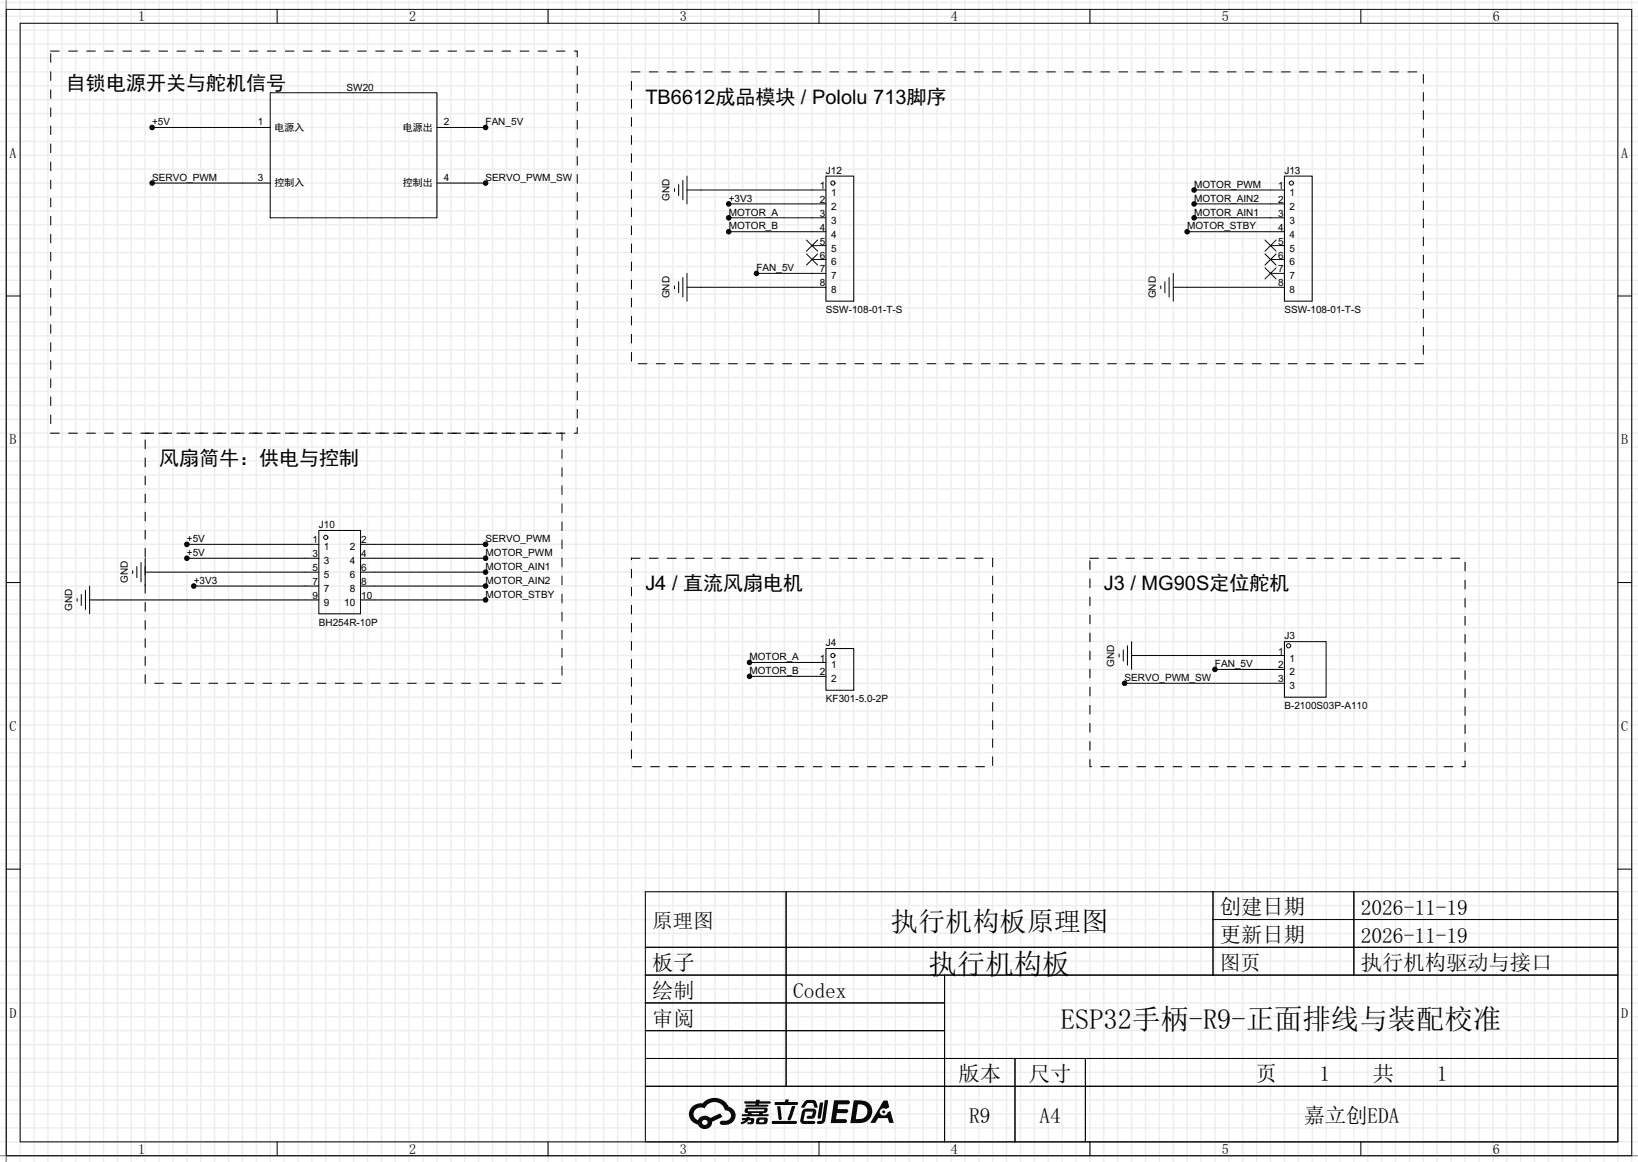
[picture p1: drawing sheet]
<svg xmlns="http://www.w3.org/2000/svg" width="299mm" height="212mm" viewBox="0 0 299 212" stroke-linecap="round" stroke-linejoin="round" font-family="sans-serif">
<g fill="none" stroke="#ededed" stroke-width=".25">
<path d="M0 .4h299.5M0 3h299.5M0 5.5h299.5M0 8.1h299.5M0 10.6h299.5M0 13.1h299.5M0 15.7h299.5M0 18.2h299.5M1.1 0v212.4M3.7 0v212.4M6.2 0v212.4M8.8 0v212.4"/>
<path d="M11.3 0v212.4M13.8 0v212.4M16.4 0v212.4M18.9 0v212.4M21.5 0v212.4M24 0v212.4M26.5 0v212.4M29.1 0v212.4M31.6 0v212.4M34.2 0v212.4M36.7 0v212.4M39.2 0v212.4"/>
<path d="M41.8 0v212.4M44.3 0v212.4M46.9 0v212.4M49.4 0v212.4M51.9 0v212.4M54.5 0v212.4M57 0v212.4M59.6 0v212.4M62.1 0v212.4M64.6 0v212.4M67.2 0v212.4M69.7 0v212.4"/>
<path d="M72.3 0v212.4M74.8 0v212.4M77.3 0v212.4M79.9 0v212.4M82.4 0v212.4M85 0v212.4M87.5 0v212.4M90 0v212.4M92.6 0v212.4M95.1 0v212.4M97.7 0v212.4M100.2 0v212.4"/>
<path d="M102.7 0v212.4M105.3 0v212.4M107.8 0v212.4M110.4 0v212.4M112.9 0v212.4M115.4 0v212.4M118 0v212.4M120.5 0v212.4M123.1 0v212.4M125.6 0v212.4M128.1 0v212.4M130.7 0v212.4"/>
<path d="M133.2 0v212.4M135.8 0v212.4M138.3 0v212.4M140.8 0v212.4M143.4 0v212.4M145.9 0v212.4M148.5 0v212.4M151 0v212.4M153.5 0v212.4M156.1 0v212.4M158.6 0v212.4M161.2 0v212.4"/>
<path d="M163.7 0v212.4M166.2 0v212.4M168.8 0v212.4M171.3 0v212.4M173.9 0v212.4M176.4 0v212.4M178.9 0v212.4M181.5 0v212.4M184 0v212.4M186.6 0v212.4M189.1 0v212.4M191.6 0v212.4"/>
<path d="M194.2 0v212.4M196.7 0v212.4M199.3 0v212.4M201.8 0v212.4M204.3 0v212.4M206.9 0v212.4M209.4 0v212.4M212 0v212.4M214.5 0v212.4M217 0v212.4M219.6 0v212.4M222.1 0v212.4"/>
<path d="M224.7 0v212.4M227.2 0v212.4M229.7 0v212.4M232.3 0v212.4M234.8 0v212.4M237.4 0v212.4M239.9 0v212.4M242.4 0v212.4M245 0v212.4M247.5 0v212.4M250.1 0v212.4M252.6 0v212.4"/>
<path d="M255.1 0v212.4M257.7 0v212.4M260.2 0v212.4M262.8 0v212.4M265.3 0v212.4M267.8 0v212.4M270.4 0v212.4M272.9 0v212.4M275.5 0v212.4M278 0v212.4M280.5 0v212.4M283.1 0v212.4"/>
<path d="M285.6 0v212.4M288.2 0v212.4M290.7 0v212.4M293.2 0v212.4M295.8 0v212.4M298.3 0v212.4M0 20.8h299.5M0 23.3h299.5M0 25.8h299.5M0 28.4h299.5M0 30.9h299.5M0 33.5h299.5"/>
<path d="M0 36h299.5M0 38.5h299.5M0 41.1h299.5M0 43.6h299.5M0 46.2h299.5M0 48.7h299.5M0 51.2h299.5M0 53.8h299.5M0 56.3h299.5M0 58.9h299.5M0 61.4h299.5M0 63.9h299.5"/>
<path d="M0 66.5h299.5M0 69h299.5M0 71.6h299.5M0 74.1h299.5M0 76.6h299.5M0 79.2h299.5M0 81.7h299.5M0 84.3h299.5M0 86.8h299.5M0 89.3h299.5M0 91.9h299.5M0 94.4h299.5"/>
<path d="M0 97h299.5M0 99.5h299.5M0 102h299.5M0 104.6h299.5M0 107.1h299.5M0 109.7h299.5M0 112.2h299.5M0 114.7h299.5M0 117.3h299.5M0 119.8h299.5M0 122.4h299.5M0 124.9h299.5"/>
<path d="M0 127.4h299.5M0 130h299.5M0 132.5h299.5M0 135.1h299.5M0 137.6h299.5M0 140.1h299.5M0 142.7h299.5M0 145.2h299.5M0 147.8h299.5M0 150.3h299.5M0 152.8h299.5M0 155.4h299.5"/>
<path d="M0 157.9h299.5M0 160.5h299.5M0 163h299.5M0 165.5h299.5M0 168.1h299.5M0 170.6h299.5M0 173.2h299.5M0 175.7h299.5M0 178.2h299.5M0 180.8h299.5M0 183.3h299.5M0 185.9h299.5"/>
<path d="M0 188.4h299.5M0 190.9h299.5M0 193.5h299.5M0 196h299.5M0 198.6h299.5M0 201.1h299.5M0 203.6h299.5M0 206.2h299.5M0 208.7h299.5M0 211.3h299.5"/>
</g>
<path d="M1.1 0v212.4M0 211.3h299.5" fill="none" stroke="#999" stroke-width=".25"/>
<g fill="none" stroke="#000" stroke-width=".18">
<path d="M1.1 1.7h297.2v209.6h-297.2zM3.7 4.3h292.1v204.4h-292.1zM49.4 17h30.5v22.8h-30.5zM50.7 1.7v2.6M100.2 1.7v2.6M149.7 1.7v2.6M199.3 1.7v2.6M248.8 1.7v2.6M27.8 23.3h21.6M27.8 33.5h21.6M79.9 23.3h8.9M79.9 33.5h8.9"/>
<path d="M123.3 34.5v.5M124.1 33.7v2.1M124.8 33v3.5M125.6 34.7h25.4M125.6 32.2v5.1M133.2 37.3h17.8M133.2 39.8h17.8M151 32.2h5.1v22.9h-5.1zM218.3 34.7h16.5M218.3 37.3h16.5M218.3 39.8h16.5M234.8 32.2h5.1v22.9h-5.1z"/>
<path d="M1.1 54.1h2.6M123.3 52.3v.5M124.1 51.5v2M124.8 50.7v3.6M125.6 52.5h25.4M125.6 50v5.1M133.2 42.4h17.8M138.3 50h12.7M147.4 43.9l2.1 2M147.4 46.4l2.1 2.1M148.5 44.9h2.5M148.5 47.4h2.5"/>
<path d="M149.5 43.9l-2.1 2M149.5 46.4l-2.1 2.1M212.2 52.3v.5M213 51.5v2M213.7 50.7v3.6M214.5 52.5h20.3M214.5 50v5.1M217 42.4h17.8M231.3 43.9l2 2M231.3 46.4l2 2.1M231.3 49l2 2M232.3 44.9h2.5"/>
<path d="M232.3 47.4h2.5M232.3 50h2.5M233.3 43.9l-2 2M233.3 46.4l-2 2.1M233.3 49l-2 2M295.8 54.1h2.5M34.2 99.5h24.1M58.3 97h7.6v15.2h-7.6zM65.9 99.5h22.9M1.1 106.5h2.6M14.1 109.4v.5M14.9 108.6v2.1"/>
<path d="M15.6 107.9v3.5M16.4 109.7h41.9M16.4 107.1v5.1M24.3 104.3v.5M25 103.6v2M25.8 102.8v3.6M26.5 104.6h31.8M26.5 102v5.1M34.2 102h24.1M35.4 107.1h22.9M65.9 109.7h22.9M65.9 102h22.9"/>
<path d="M65.9 107.1h22.9M65.9 104.6h22.9M151 118.6h5.1v7.6h-5.1zM204.6 119.6v.5M205.4 118.8v2M206.1 118v3.6M206.9 119.8h27.9M206.9 117.3v5.1M234.8 117.3h7.6v10.1h-7.6zM295.8 106.5h2.5M137 121.1h14M137 123.6h14"/>
<path d="M205.6 124.9h29.2M222.1 122.4h12.7M1.1 158.9h2.6M295.8 158.9h2.5M118 163h177.8v45.7h-177.8zM118 173.2h177.8M118 178.2h177.8M143.7 163v35.6M172.7 178.2v30.5M221.8 163v15.2M221.8 168.1h74M247.5 163v15.2"/>
<path d="M118 183.3h54.7M118 193.5h177.8M118 188.4h54.7M118 198.6h177.8M185.6 193.5v15.2M198.4 193.5v15.2M50.7 208.7v2.6M100.2 208.7v2.6M149.7 208.7v2.6M199.3 208.7v2.6M248.8 208.7v2.6"/>
<circle cx="152.3" cy="33.5" r=".38"/>
<circle cx="236.1" cy="33.5" r=".38"/>
<circle cx="59.6" cy="98.2" r=".38"/>
<circle cx="152.3" cy="119.8" r=".38"/>
<circle cx="235.6" cy="118" r=".38"/>
</g>
<g fill="#000">
<path d="M136.1 201.3h2.1l.1-.3h.6l-.1 .3h1.9l.2 .3-.2 .1h-1.9l-.1 .2h1.6l.2 .2-.2 .2h-3.9l-.1-.4h1.8v-.2h-1.9l-.1-.1zM135.7 204.4h.8v-.2h.6l-.1 .2h.8a.7 .7 0 0 1-.5 1.1h-.6v-.4l.6-.1v-.2h-.4l-.5 .4-.8 .3-.2-.3 .8-.4h-.6zM142.1 202.2h.6l.2 2.2-.2 .3-.4-.2zM144.8 202.2h.6l-.8 2.4a.3 .3 0 0 1-.4 .2 .3 .3 0 0 1-.2-.3zM141.1 204.9h4.3a.28 .28 0 0 1 .3 .3 .28 .28 0 0 1-.3 .3h-4.2l-.1-.2zM141.7 201.5l1.8-.1 .2-.4h.5l-.1 .4h1.5a.27 .27 0 0 1 .3 .3 .27 .27 0 0 1-.3 .3h-3.8l-.2-.1zM146.8 202.9l.4-.2h1.5a.69 .69 0 0 1 .5 .4 .69 .69 0 0 1-.1 .7 .74 .74 0 0 1-.8 .7h-.6a.27 .27 0 0 1-.2-.3 .27 .27 0 0 1 .3-.2l.6-.1 .2-.7h-1.4l-.3 1.7h1.9a.28 .28 0 0 1 .2 .3 .28 .28 0 0 1-.3 .3l-1.9-.1-.4-.2-.1-.5zM147.1 201.4l.5-.3h1.3l.3 .4 .3 .9-.1 .1h-.5l-.3-.9h-.8l-.2 .1-.6 .8-.5-.1v-.1zM149.9 201.5h.6l-.4 2.8a.31 .31 0 0 1-.3 .2 .31 .31 0 0 1-.3-.3zM150.8 201.1h.6l-.5 3.7a.97 .97 0 0 1-1.5 .5l.1-.4h.6l.2-.2zM152.5 201.1h1.6a1.34 1.34 0 0 1 1.2 .2 .37 .37 0 0 1-.3 .6h-1.7l-.2 .8h1.6a.37 .37 0 0 1 .4 .4 .37 .37 0 0 1-.4 .4h-1.7l-.2 1.1h.8a1.26 1.26 0 0 1 1.2 .1 .36 .36 0 0 1-.3 .6h-2.6zM161.5 201.2h.8l.3 1.2-.6 .3a.72 .72 0 0 0-1.1 .2 .72 .72 0 0 0 .3 1 .72 .72 0 0 0 1-.3l.1-.3 .5-.2 .6 2.2h-.8l-.3-.9h-1.8l-.5 .9h-.9z"/>
<path d="M126.6 202.3a1.91 1.91 0 0 0-.5 1.9 1.91 1.91 0 0 0 1.5 1.4 1.35 1.35 0 0 0 1.5 .8 1.35 1.35 0 0 0 1.1-1.3l1.9-.9-.4-.7-1.8 .9a1.41 1.41 0 0 0-2.3 .4 1.25 1.25 0 0 1-.6-1.8 1.25 1.25 0 0 1 1.8-.4 1.97 1.97 0 0 1 2-1.1 1.97 1.97 0 0 1 1.8 1.5 .96 .96 0 0 1 1 .8 .96 .96 0 0 1-.9 1.1h-.6a.39 .39 0 0 0-.5 .3 .39 .39 0 0 0 .4 .4 1.87 1.87 0 0 0 1.9-.5 1.87 1.87 0 0 0 .4-2l-.7-.6-.4-.2a2.86 2.86 0 0 0-4.8-.6h-.3a2.27 2.27 0 0 0-1.5 .6zM128.4 205.2a.5 .5 0 0 1 1 0 .5 .5 0 0 1-1 0z"/>
<path d="M138.4 204.5a.9 .9 0 0 0-.1 1 2.48 2.48 0 0 0 1.9-.2 .84 .84 0 0 0 0-1h-1.4zM138.9 204.7h.7l.1 .3-.2 .2-.7-.1z"/>
<path d="M136.3 202.6a.47 .47 0 0 0-.2 .6 .47 .47 0 0 0 .6 .2l.1 .3h-1.1l-.1 .3h4.7l.2-.1-.1-.2h-1l.1-.3a.6 .6 0 0 0 .7-.2 .6 .6 0 0 0 0-.7h-3.5zM136.8 202.8h2.8l.1 .1-.1 .2h-2.8zM137.4 203.4h1.4l-.1 .3h-1.2z"/>
<path d="M156.1 201.1l-.6 4.2h1.4a2.14 2.14 0 0 0 2.6-2.1 2.14 2.14 0 0 0-2.7-2.1zM156.8 201.9a1.37 1.37 0 0 1 1.8 1.1 1.37 1.37 0 0 1-1.5 1.6h-.7z"/>
<circle cx="27.8" cy="23.3" r=".51"/>
<circle cx="27.8" cy="33.5" r=".51"/>
<circle cx="88.8" cy="23.3" r=".51"/>
<circle cx="88.8" cy="33.5" r=".51"/>
<circle cx="133.2" cy="39.8" r=".51"/>
<circle cx="133.2" cy="37.3" r=".51"/>
<circle cx="218.3" cy="39.8" r=".51"/>
<circle cx="218.3" cy="37.3" r=".51"/>
<circle cx="218.3" cy="34.7" r=".51"/>
<circle cx="133.2" cy="42.4" r=".51"/>
<circle cx="138.3" cy="50" r=".51"/>
<circle cx="217" cy="42.4" r=".51"/>
<circle cx="34.2" cy="99.5" r=".51"/>
<circle cx="88.8" cy="99.5" r=".51"/>
<circle cx="34.2" cy="102" r=".51"/>
<circle cx="35.4" cy="107.1" r=".51"/>
<circle cx="88.8" cy="109.7" r=".51"/>
<circle cx="88.8" cy="102" r=".51"/>
<circle cx="88.8" cy="107.1" r=".51"/>
<circle cx="88.8" cy="104.6" r=".51"/>
<circle cx="137" cy="123.6" r=".51"/>
<circle cx="137" cy="121.1" r=".51"/>
<circle cx="205.6" cy="124.9" r=".51"/>
<circle cx="222.1" cy="122.4" r=".51"/>
<circle cx="161.6" cy="203.3" r=".27"/>
</g>
<path d="M9.3 9.3h96.2v69.9h-96.2zM115.4 13.1h144.8v53.4h-144.8zM26.5 79.2h76.2v45.7h-76.2zM115.4 102h66.1v38.1h-66.1zM199.3 102h68.5v38.1h-68.5z" fill="none" stroke="#000" stroke-width=".18" stroke-dasharray="1.5 1.8"/>
<g font-size="5.2">
<text x="169.8" y="178">执行机构板</text>
<text x="194" y="188.1">ESP3</text>
<text x="204.4" y="188.1">2</text>
<text x="207" y="188.1">手</text>
<text x="212.2" y="188.1">柄</text>
<text x="217.4" y="188.1">-</text>
<text x="219.9" y="188.1">R</text>
<text x="222.5" y="188.1">9</text>
<text x="225.1" y="188.1">-</text>
<text x="227.7" y="188.1">正</text>
<text x="232.9" y="188.1">面</text>
<text x="238.1" y="188.1">排</text>
<text x="243.3" y="188.1">线</text>
<text x="248.5" y="188.1">与</text>
<text x="253.7" y="188.1">装</text>
<text x="258.9" y="188.1">配</text>
<text x="264.1" y="188.1">校</text>
<text x="269.3" y="188.1">准</text>
</g>
<text font-size="5" x="162.9" y="170.2">执行机构板原理图</text>
<g font-size="3.9">
<text x="223" y="167.1">创建日期</text>
<text x="248.8" y="167.2">2026-11-19</text>
<text x="223" y="172.2">更新日期</text>
<text x="248.8" y="172.3">2026-11-19</text>
<text x="119.3" y="177.3">板子</text>
<text x="248.8" y="177.3">执行机构驱动与接口</text>
<text x="119.3" y="182.4">绘制</text>
<text x="145" y="182.4">Codex</text>
<text x="119.3" y="187.5">审阅</text>
<text x="175.2" y="197.6">版本</text>
<text x="188.1" y="197.6">尺寸</text>
<text x="229.6" y="197.6">页</text>
<text x="241.3" y="197.6">1</text>
<text x="251" y="197.6">共</text>
<text x="262.7" y="197.6">1</text>
<text x="177.2" y="205.2">R9</text>
<text x="190.1" y="205.2">A4</text>
<text x="238.3" y="205.2">嘉立</text>
<text x="246.1" y="205.2">创EDA</text>
</g>
<g font-size="3.7">
<text x="12.1" y="16.4">自锁电源开关与舵机信号</text>
<text x="118" y="18.9">TB661</text>
<text x="128.8" y="18.9">2</text>
<text x="130.8" y="18.9">成品模</text>
<text x="141.8" y="18.9">块</text>
<text x="146.4" y="18.9">/</text>
<text x="148.5" y="18.9">Pol</text>
<text x="153.8" y="18.9">ol</text>
<text x="156.6" y="18.9">u</text>
<text x="159.7" y="18.9">7</text>
<text x="161.7" y="18.9">1</text>
<text x="163.7" y="18.9">3脚</text>
<text x="169.4" y="18.9">序</text>
<text x="29.1" y="85">风扇简牛：供电与控制</text>
<text x="118" y="107.8">J4 /</text>
<text x="124.9" y="107.8">直</text>
<text x="128.6" y="107.8">流风</text>
<text x="135.9" y="107.8">扇电机</text>
<text x="201.8" y="107.8">J3 /</text>
<text x="208.7" y="107.8">MG</text>
<text x="214.6" y="107.8">90S定</text>
<text x="224.8" y="107.8">位舵机</text>
<text x="119.3" y="169.6">原理图</text>
<text x="223" y="177.2">图页</text>
</g>
<g font-size="2.6">
<text x="25.3" y="3.9">1</text>
<text x="74.8" y="3.9">2</text>
<text x="124.3" y="3.9">3</text>
<text x="173.8" y="3.9">4</text>
<text x="223.4" y="3.9">5</text>
<text x="272.9" y="3.9">6</text>
<text x="1.8" y="28.8">A</text>
<text x="296.4" y="28.8">A</text>
<text x="1.8" y="81.2">B</text>
<text x="296.4" y="81.2">B</text>
<text x="1.8" y="133.6">C</text>
<text x="296.4" y="133.6">C</text>
<text x="1.8" y="186">D</text>
<text x="296.4" y="186">D</text>
<text x="25.3" y="210.9">1</text>
<text x="74.8" y="210.9">2</text>
<text x="124.3" y="210.9">3</text>
<text x="173.8" y="210.9">4</text>
<text x="223.4" y="210.9">5</text>
<text x="272.9" y="210.9">6</text>
</g>
<g font-size="1.8">
<text x="63.4" y="16.5">SW20</text>
<text x="27.8" y="22.9">+5V</text>
<text x="47.1" y="22.9">1</text>
<text x="50.2" y="23.9">电源入</text>
<text x="73.6" y="23.9">电源出</text>
<text x="81.2" y="22.9">2</text>
<text x="88.8" y="22.9">FAN_5V</text>
<text x="27.8" y="33.1">SERVO_PWM</text>
<text x="47.1" y="33.1">3</text>
<text x="50.2" y="34.1">控制入</text>
<text x="73.6" y="34.1">控制出</text>
<text x="81.2" y="33.1">4</text>
<text x="88.8" y="33.1">SERVO_PWM_SW</text>
<text x="149.9" y="34.6">1</text>
<text x="151" y="31.8">J12</text>
<text x="151.9" y="35.8">1</text>
<text x="218.3" y="34.3">MOTOR_PWM</text>
<text x="233.7" y="34.6">1</text>
<text x="234.8" y="31.8">J13</text>
<text x="235.8" y="35.8">1</text>
<text x="122.4" y="36.8" transform="rotate(-90 122.4 36.8)">GND</text>
<text x="133.2" y="36.9">+3V3</text>
<text x="133.2" y="39.4">MOTOR_A</text>
<text x="133.2" y="41.9">MOTOR_B</text>
<text x="149.9" y="37.1">2</text>
<text x="149.9" y="39.6">3</text>
<text x="151.9" y="38.4">2</text>
<text x="151.9" y="40.9">3</text>
<text x="217" y="41.9">MOTOR_STBY</text>
<text x="218.3" y="36.9">MOTOR_AIN2</text>
<text x="218.3" y="39.4">MOTOR_AIN1</text>
<text x="233.7" y="37.1">2</text>
<text x="233.7" y="39.6">3</text>
<text x="235.8" y="38.4">2</text>
<text x="235.8" y="40.9">3</text>
<text x="149.9" y="42.2">4</text>
<text x="149.9" y="44.7">5</text>
<text x="149.9" y="47.3">6</text>
<text x="151.9" y="43.5">4</text>
<text x="151.9" y="46">5</text>
<text x="233.7" y="42.2">4</text>
<text x="233.7" y="44.7">5</text>
<text x="233.7" y="47.3">6</text>
<text x="235.8" y="43.5">4</text>
<text x="235.8" y="46">5</text>
<text x="138.3" y="49.6">FAN_5V</text>
<text x="149.9" y="49.8">7</text>
<text x="149.9" y="52.3">8</text>
<text x="151.9" y="48.5">6</text>
<text x="151.9" y="51.1">7</text>
<text x="151.9" y="53.6">8</text>
<text x="233.7" y="49.8">7</text>
<text x="233.7" y="52.3">8</text>
<text x="235.8" y="48.5">6</text>
<text x="235.8" y="51.1">7</text>
<text x="235.8" y="53.6">8</text>
<text x="122.4" y="54.5" transform="rotate(-90 122.4 54.5)">GND</text>
<text x="151" y="57.2">SSW-108-01-T-S</text>
<text x="211.3" y="54.5" transform="rotate(-90 211.3 54.5)">GND</text>
<text x="234.8" y="57.2">SSW-108-01-T-S</text>
<text x="34.2" y="99.1">+5V</text>
<text x="34.2" y="101.6">+5V</text>
<text x="57.1" y="99.3">1</text>
<text x="57.1" y="101.9">3</text>
<text x="58.3" y="96.6">J10</text>
<text x="59.2" y="100.6">1</text>
<text x="64" y="100.6">2</text>
<text x="66" y="101.9">4</text>
<text x="66" y="99.3">2</text>
<text x="88.8" y="101.6">MOTOR_PWM</text>
<text x="88.8" y="99.1">SERVO_PWM</text>
<text x="23.3" y="106.6" transform="rotate(-90 23.3 106.6)">GND</text>
<text x="35.4" y="106.7">+3V3</text>
<text x="57.1" y="104.4">5</text>
<text x="57.1" y="107">7</text>
<text x="59.2" y="103.1">3</text>
<text x="59.2" y="105.7">5</text>
<text x="64" y="105.7">6</text>
<text x="64" y="103.1">4</text>
<text x="66" y="107">8</text>
<text x="66" y="104.4">6</text>
<text x="88.8" y="106.7">MOTOR_AIN2</text>
<text x="88.8" y="104.2">MOTOR_AIN1</text>
<text x="13.2" y="111.7" transform="rotate(-90 13.2 111.7)">GND</text>
<text x="57.1" y="109.5">9</text>
<text x="59.2" y="108.2">7</text>
<text x="59.2" y="110.8">9</text>
<text x="62.9" y="110.8">10</text>
<text x="64" y="108.2">8</text>
<text x="66" y="109.5">10</text>
<text x="88.8" y="109.3">MOTOR_STBY</text>
<text x="58.3" y="114.3">BH254R-10P</text>
<text x="151" y="118.1">J4</text>
<text x="233.7" y="119.7">1</text>
<text x="234.8" y="116.9">J3</text>
<text x="137" y="120.7">MOTOR_A</text>
<text x="137" y="123.2">MOTOR_B</text>
<text x="149.9" y="120.9">1</text>
<text x="149.9" y="123.5">2</text>
<text x="151.9" y="122.2">1</text>
<text x="151.9" y="124.7">2</text>
<text x="203.7" y="121.9" transform="rotate(-90 203.7 121.9)">GND</text>
<text x="205.6" y="124.5">SERVO_PWM_SW</text>
<text x="222.1" y="122">FAN_5V</text>
<text x="233.7" y="122.2">2</text>
<text x="233.7" y="124.7">3</text>
<text x="235.8" y="120.9">1</text>
<text x="235.8" y="123.5">2</text>
<text x="151" y="128.3">KF301-5.0-2P</text>
<text x="234.8" y="129.6">B-2100S03P-A110</text>
<text x="235.8" y="126">3</text>
</g>
</svg>
